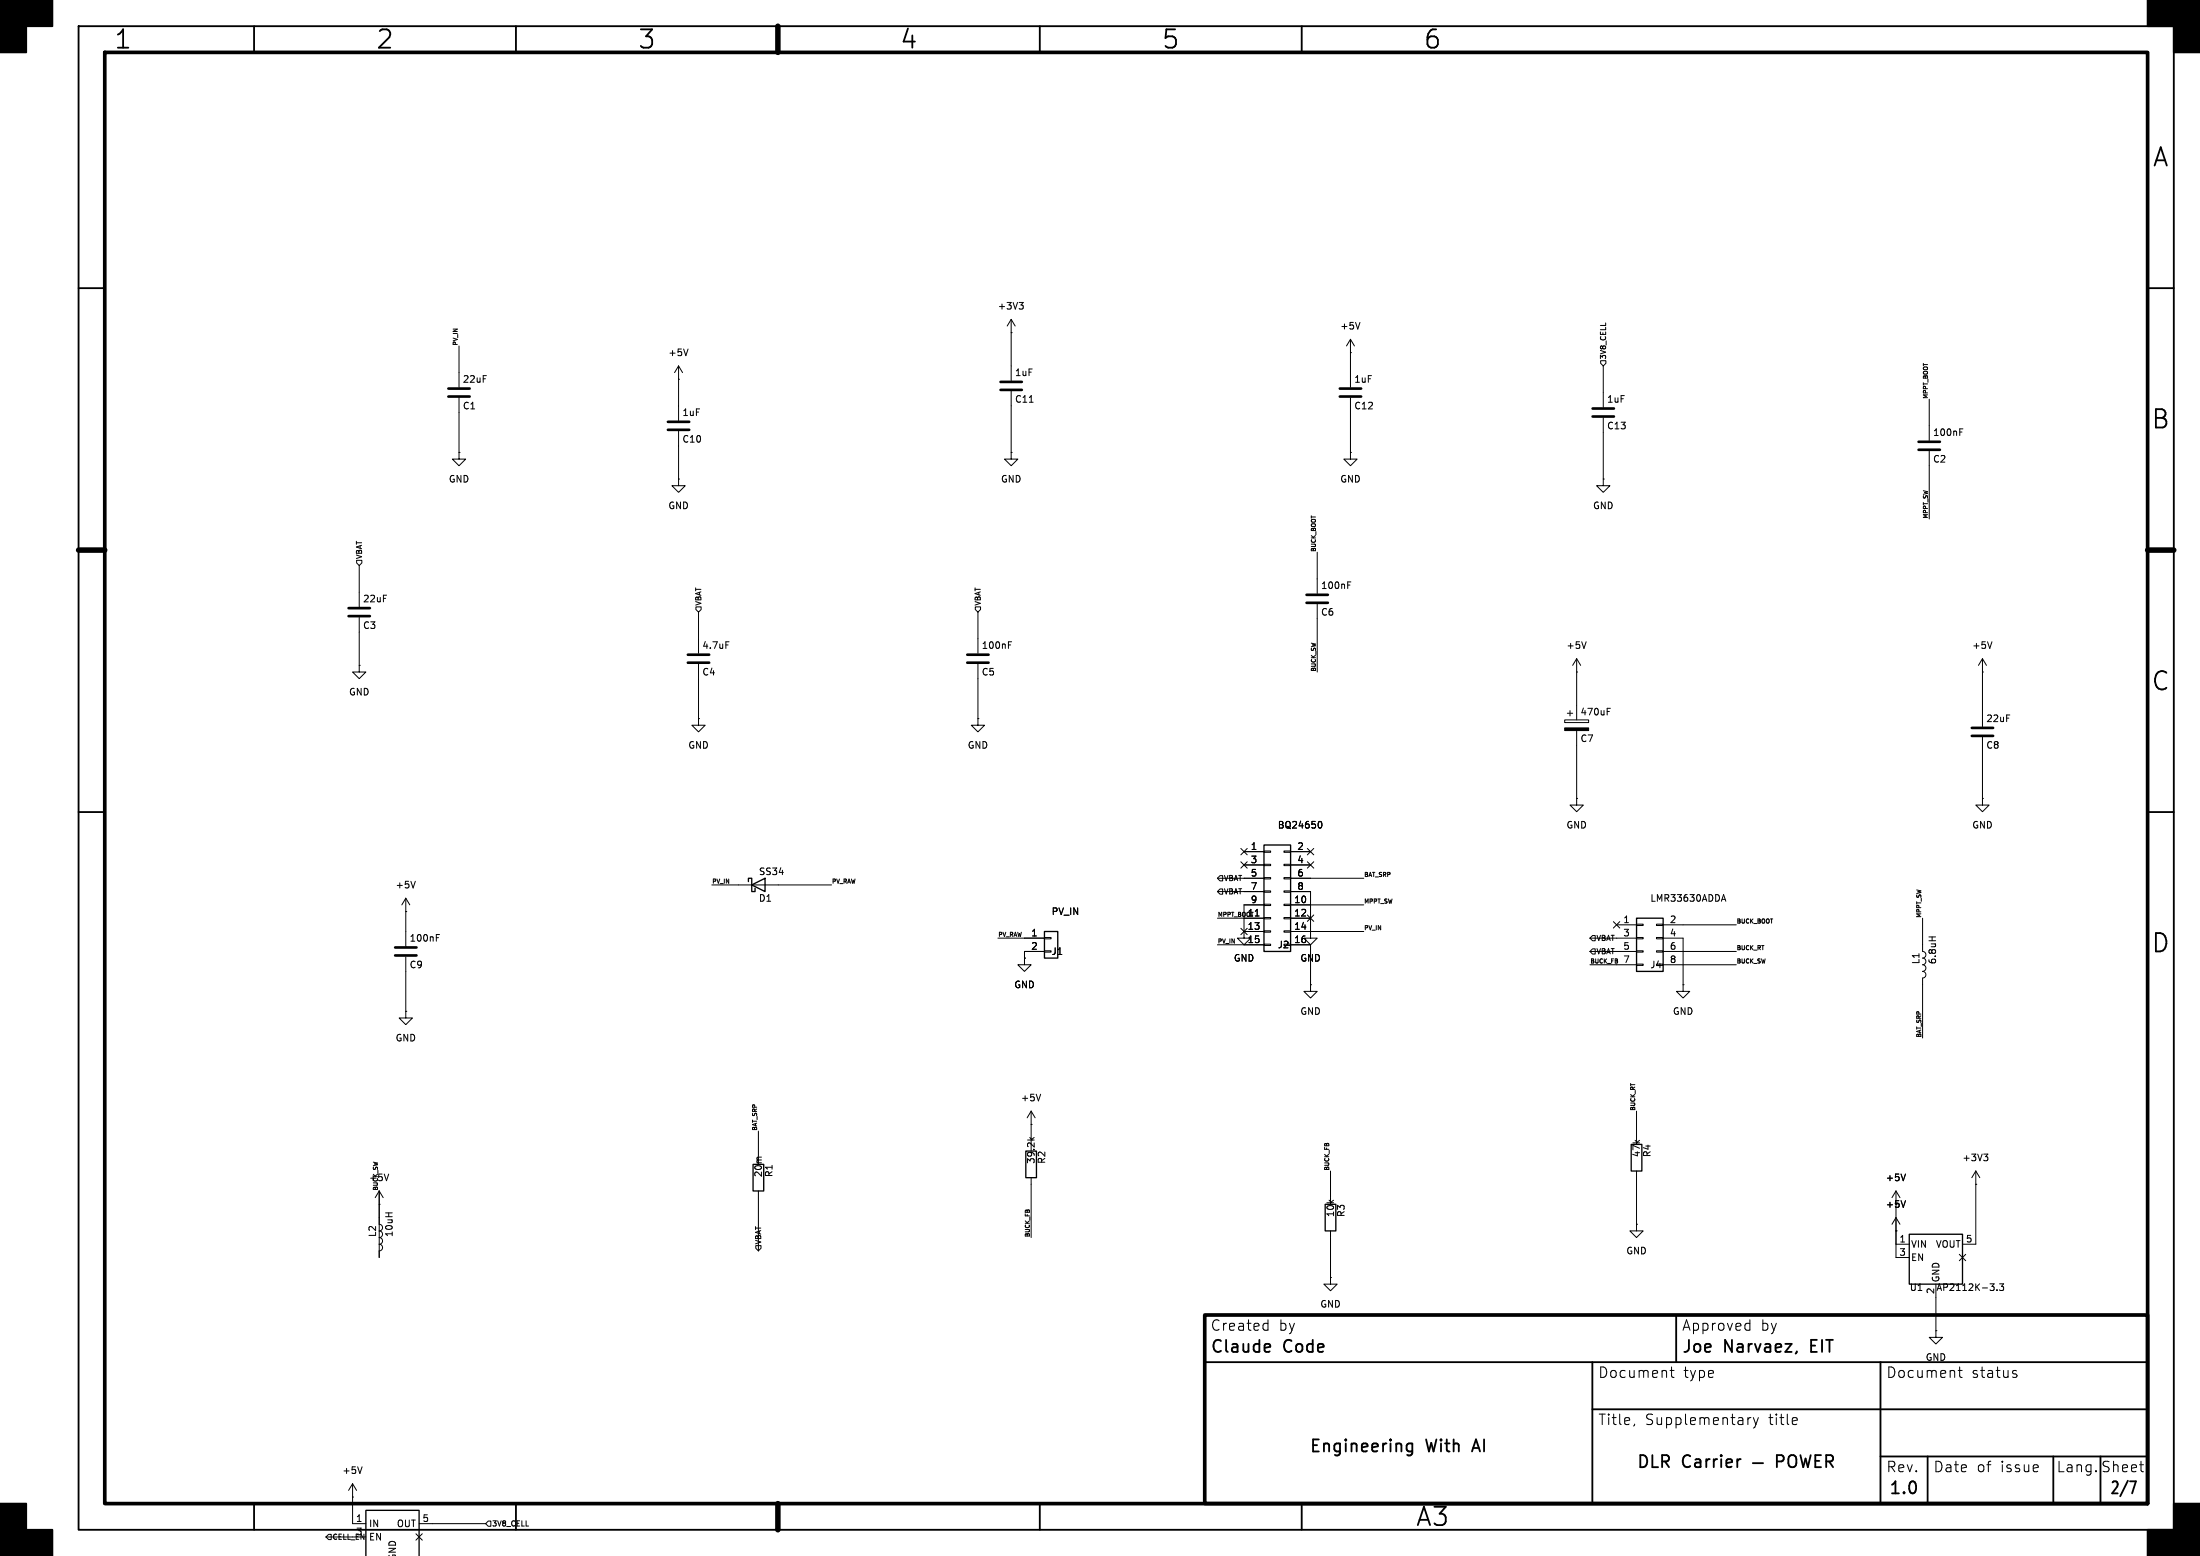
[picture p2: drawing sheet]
<svg xmlns="http://www.w3.org/2000/svg" width="420mm" height="297mm" viewBox="0 0 420 297" stroke-linecap="round" stroke-linejoin="round" font-family="sans-serif">
<g fill="none" stroke="#000" stroke-width=".35">
<path d="M15 5h400v287h-400zM48.5 5v5M98.5 5v5M148.5 5v5M198.5 5v5M248.5 5v5M15 55h5M410 55h5M15 105h5M410 105h5M15 155h5M410 155h5"/>
<path d="M241.7 256.5l.7 .1 .1 .5-1.1 .2M242.4 257.9l-.7 .1M320 251v9M343 257.9l-.2 .5M230 260h180M269.6 275.5v1.9a.62 .62 0 0 1-1 .3M269.6 275.6l-.6-.1-.5 .5v.6l.2 .3 .3 .1 .6-.1M304 269h106M304 260v27M332.3 278.5l-.4 .1M334.6 279.3h2M339.2 279h.9a.62 .62 0 0 0 .4-.6 .62 .62 0 0 0-.4-.7h-.9v2.3"/>
<path d="M341.5 278.1a.77 .77 0 0 1 .9-.4 .77 .77 0 0 1 .5 .8v.8a.77 .77 0 0 1-.7 .8 .77 .77 0 0 1-.8-.8zM343.7 277.7l.5 2.3 .5-1.6 .4 1.6 .6-2.3M346.5 278.8h.8M347.6 277.7h-1.1v2.3h1.1M348.6 279h.9a.62 .62 0 0 0 .5-.6 .62 .62 0 0 0-.5-.7h-.9v2.3M349.2 279l.7 1M359 278h51M359 260v27M368 278v9M392 278v9M401 278v9M48.5 287v5"/>
<path d="M98.5 287v5M148.5 287v5M198.5 287v5M248.5 287v5M406.6 282.7h1.2l-.8 2.3"/>
</g>
<path d="M20 10h390v277h-390zM230 251h180v36h-180z" fill="none" stroke="#000" stroke-width=".7"/>
<path d="M148.5 5v5M15 105h5M410 105h5M148.5 287v5" fill="none" stroke="#000" stroke-width="1.1"/>
<path d="M0 0h10v5h-5v5h-5zM410 0h10v10h-5v-5h-5zM0 287h5v5h5v5h-10zM415 287h5v10h-10v-5h5z" fill="#000" stroke="#000" stroke-width=".35"/>
<g fill="none" stroke="#000" stroke-width=".19">
<path d="M194.6 57.7h.7l-.4 .5M195.1 58.2l.2 .3v.3l-.2 .2M87.6 66v7.9M87.6 75.9v10.5M129.5 72.4h.1M129.5 69.9l-.7 1.2M129.5 69.9l.8 1.2M129.5 69.9v10.4M131.4 66.6l-.5 1.3M193 63.5h.1M193 61v11.6M193 74.7v11.7"/>
<path d="M193 61l-.7 1.2M193 61l.8 1.2M196.5 76.8h.7M257.8 67.3h.1M257.8 64.8l-.8 1.2M257.8 64.8l.8 1.2M257.8 64.8v9.1M257.8 75.9v10.5M259.6 61.5l-.4 1.3M305.6 68.8h1v.5l-.5 .6-.5-.6zM306.1 69.9v7.8M306.1 79.8v11.6"/>
<path d="M368.3 76.2v7.9M87.6 86.4v1.2h1.3l-1.3 1.3-1.2-1.3h1.2M87.6 86.4h.1M129.5 91.4v1.3h1.3l-1.3 1.3-1.2-1.3h1.2M129.5 91.4h.1M129.5 82.3v9.1M193 86.4v1.2h1.3l-1.3 1.3-1.2-1.3h1.2M193 86.4h.1M257.8 86.4v1.2h1.3l-1.3 1.3-1.3-1.3h1.3M257.8 86.4h.1M306.1 91.4v1.3h1.2l-1.2 1.3-1.3-1.3h1.3M306.1 91.4h.1"/>
<path d="M368.3 86.1v13M374.1 82.5h.4M374.1 81.9h.6M68.1 106.9h1v.5l-.5 .6-.5-.6zM68.6 108v7.8M68.6 117.9v9.1M132.8 115.8h1.1v.5l-.6 .5-.5-.5zM133.3 116.8v7.9M186.2 115.8h1v.5l-.5 .5-.5-.5zM186.7 116.8v7.9M251.5 105.4v7.9M251.5 115.3v13"/>
<path d="M257.3 111.7h.4M257.3 111.1h.6M68.6 127v1.3h1.2l-1.2 1.2-1.3-1.2h1.3M68.6 127h.1M133.3 137.2v1.2h1.3l-1.3 1.3-1.2-1.3h1.2M133.3 137.2h.1M133.3 126.7v10.5M138.6 122.5h.6M186.7 137.2v1.2h1.3l-1.3 1.3-1.3-1.3h1.3M186.7 137.2h.1M186.7 126.7v10.5M192.5 122.5h.6"/>
<path d="M192.5 123.1h.4M298.7 137.4h4.6v.5h-4.6zM299.2 136.1h1M299.7 135.6v1.1M301 128.3h.1M301 125.7v11.7M301 139.4v13M301 125.7l-.8 1.3M301 125.7l.8 1.3M302.8 122.5l-.4 1.3M306.8 135.8h.4M306.8 135.2h.6"/>
<path d="M378.5 128.3h.1M378.5 125.7v13M378.5 125.7l-.8 1.3M378.5 125.7l.7 1.3M380.3 122.5l-.4 1.3M251.8 156.9l.1-.1a.68 .68 0 0 1 .5 .6 .68 .68 0 0 1-.5 .7l-.1-.1M301 152.4v1.3h1.3l-1.3 1.2-1.3-1.2h1.3M301 152.4h.1M378.5 152.4v1.3h1.2l-1.2 1.2-1.3-1.2h1.3M378.5 152.4h.1M378.5 140.7v11.7M77.5 174h.1"/>
<path d="M77.5 171.5v9.1M77.5 171.5l-.8 1.2M77.5 171.5l.7 1.2M79.3 168.2l-.4 1.3M83.3 179h.4M83.3 178.4h.6M135.9 168.9h22.8M190.5 179.1h8.9M199.4 178.9h1.3v.3h-1.3zM232.4 167.6h8.9M232.4 170.2h8.9M232.4 175.3h8.9"/>
<path d="M232.9 167.1h.5v1h-.5l-.5-.5zM232.9 169.7h.5v1h-.5l-.5-.5zM236.9 177.2l1.2 1.2M236.9 164.5l1.2 1.2M236.9 162l1.2 1.2M237.5 177.8v1.3h1.3l-1.3 1.2-1.3-1.2h1.3M237.5 177.8h.1M237.5 162.6h3.8M237.5 165.1h3.8M237.5 177.8h3.8M238.1 177.2l-1.2 1.2M238.1 164.5l-1.2 1.2"/>
<path d="M238.1 162l-1.2 1.2M239.6 174.8h.8M241.3 162.4h1.3v.3h-1.3zM241.3 165h1.3v.2h-1.3zM241.3 167.5h1.3v.3h-1.3zM241.3 170.1h1.3v.2h-1.3zM241.3 172.6h1.3v.2h-1.3zM241.3 175.1h1.3v.3h-1.3zM241.3 177.7h1.3v.2h-1.3zM241.3 172.7h-3.8v5.1M245.1 162.4h1.3v.3h-1.3zM245.1 165h1.3v.2h-1.3z"/>
<path d="M245.1 167.5h1.3v.3h-1.3zM245.1 170.1h1.3v.2h-1.3zM245.1 172.6h1.3v.2h-1.3zM245.1 175.1h1.3v.3h-1.3zM245.1 177.7h1.3v.2h-1.3zM246.4 162.6h3.8M246.4 165.1h3.8M246.4 167.6h13.9M246.4 170.2h3.8v7.6M246.4 172.7h13.9M246.4 175.3h3.8M246.4 177.8h13.9"/>
<path d="M249.6 164.5l1.2 1.2M249.6 162l1.2 1.2M249.6 174.7l1.2 1.2M250.2 177.8v1.3h1.3l-1.3 1.2-1.3-1.2h1.3M250.2 177.8h.1M250.8 164.5l-1.2 1.2M250.8 162l-1.2 1.2M250.8 174.7l-1.2 1.2M303.5 179.1h8.9M304 178.6h.5v1h-.5l-.5-.5zM308 175.9l1.2 1.2M308.6 176.5h3.8"/>
<path d="M309.2 175.9l-1.2 1.2M312.4 176.4h1.3v.3h-1.3zM312.4 178.9h1.3v.3h-1.3zM316.2 176.4h1.3v.3h-1.3zM316.2 178.9h1.3v.3h-1.3zM317.5 179.1h3.8v8.9M317.5 176.5h14M328.7 171.7h.6M329 170.8l.5 1.2M367 175.3v6.3a.63 .63 0 0 1 .7 .6 .63 .63 0 0 1-.7 .7 .64 .64 0 0 1 .7 .6 .64 .64 0 0 1-.7 .6 .64 .64 0 0 1 .7 .7 .64 .64 0 0 1-.7 .6 .64 .64 0 0 1 .7 .6 .64 .64 0 0 1-.7 .7M368.2 178.8h1.3M368.8 178.8v.8"/>
<path d="M77.5 193v1.3h1.2l-1.2 1.3-1.3-1.3h1.3M77.5 193h.1M77.5 182.6v10.4M195.6 182.9v1.3h1.2l-1.2 1.2-1.3-1.2h1.3M195.6 182.9h.1M199.4 181.5h1.3v.2h-1.3zM199.4 181.6h-3.8v1.3M232.4 180.3h8.9M241.3 180.2h1.3v.3h-1.3zM245.1 180.2h1.3v.3h-1.3zM246.4 180.3h3.8v7.7M250.2 188v1.2h1.3l-1.3 1.3-1.3-1.3h1.3"/>
<path d="M250.2 188h.1M303.5 181.6l.5-.5h.5v1h-.5zM303.5 181.6h8.9M303.5 184.2h8.9M312.4 181.5h1.3v.2h-1.3zM312.4 184h1.3v.3h-1.3zM316.2 181.5h1.3v.2h-1.3zM316.2 184h1.3v.3h-1.3zM317.5 181.6h14M317.5 184.2h14M321.3 188v1.2h1.3l-1.3 1.3-1.3-1.3h1.3M321.3 188h.1"/>
<path d="M367 186.7v11.4M144.8 215.9v5.1M196.6 217.1l.5 .5M196.8 214.6h.1M196.8 212.1l-.7 1.3M196.8 212.1l.8 1.3M196.8 212.1v6.3M197.4 217.1l-.5 .4M198.7 208.9l-.5 1.2M312.4 212.1v6.3M72.4 229.9h.1M72.4 233.7a.64 .64 0 0 1 .6 .6 .64 .64 0 0 1-.6 .7 .64 .64 0 0 1 .6 .6 .64 .64 0 0 1-.6 .6 .64 .64 0 0 1 .6 .7 .64 .64 0 0 1-.6 .6 .64 .64 0 0 1 .6 .6 .64 .64 0 0 1-.6 .7"/>
<path d="M72.4 227.3l-.8 1.3M72.4 227.3l.8 1.3M72.4 227.3v12.7M74.2 224.1l-.4 1.3M144.3 237.8h1v.5l-.5 .5-.5-.5zM144.8 227.3v11.5M196.8 224.8v11.4M254 223.5v6.4M254 234.9v8.9M312.4 233.7v1.2h1.3l-1.3 1.3-1.3-1.3h1.3M312.4 233.7h.1M312.4 223.5v10.2"/>
<path d="M361.2 233.7l.7-1.3 .8 1.3M361.9 234.9h.1M361.9 237.5h2.6M361.9 227.3v12.7h2.6M361.9 227.3l-.7 1.3M361.9 227.3l.8 1.3M363.8 229.2l-.5 1.2M363.8 224.1l-.5 1.3M374 239.4l1.3 1.2M375.3 239.4l-1.3 1.2M377.2 226.1h.1M377.2 223.5v14h-2.6"/>
<path d="M377.2 223.5l-.8 1.3M377.2 223.5l.8 1.3M378.7 220.3h.8l-.4 .5M379.2 220.8l.3 .2v.3l-.3 .3M241.5 252.6l.6 .1M242.1 251.9v2M242.1 253.8l-.6 .1M254 243.8v1.3h1.3l-1.3 1.3-1.3-1.3h1.3M254 243.8h.1M333.5 252.6l.6 .1M334.1 253.8l-.6 .1M334.1 251.9v2"/>
<path d="M369.6 254v1.3h1.2l-1.2 1.2-1.3-1.2h1.3M369.6 254h.1M369.6 245.1v8.9M379.9 245.1h.8l-.4 .4M380.6 245.7v.5M381.2 246.2v.1M381.7 245.1h.8l-.4 .4 .3 .2v.5l-.1 .1-.6-.1M69.1 280l-.4 1.2M312.1 271.8l-.2 .4M318.8 261.6h.8M319.1 260.9v1.7l.1 .2 .4 .1M333.7 270.6v1.3"/>
<path d="M334.3 270.6l-.4 .1-.2 .3M334.7 270.6l.5 1.3M335.2 271.9l-.2 .5-.3 .2M335.7 270.6l-.5 1.3M342.8 270.6l.2 .1 .1 .4-.9 .2M343 271.8l-.2 .1M373.8 261.6h.8M374.1 260.9v1.7l.1 .2 .4 .1M384.5 261.6l.5 .1M384.5 262.3h.5l.1 .3-.3 .3h-.4M408.4 279.6h.8M62.2 293.4h7.6"/>
<path d="M62.7 292.9h.5v1h-.5l-.5-.5zM67.3 285.7h.1M67.3 283.2l-.8 1.3M67.3 283.2l.8 1.3M67.3 283.2v7.6h2.5M79.4 292.8l1.2 1.2M80 290.8h12.7M80.6 292.8l-1.2 1.2M92.7 290.8l.5-.5h.5v1h-.5zM400.1 280.7v.2M409 280.9h.2"/>
</g>
<path d="M298.7 138.9h4.6v.5h-4.6z" fill="#000" stroke="#000" stroke-width=".19"/>
<path d="M142.9 168.3v-.7h.6v2.6h.6v-.7M143.5 168.9l2.5-1.3v2.6zM199.4 177.8h2.5v5.1h-2.5zM241.3 161.3h5.1v20.3h-5.1zM312.4 175.3h5.1v10.1h-5.1zM195.8 219.7h2.1v5.1h-2.1zM311.4 218.4h2v5.1h-2zM143.8 222.2h2v5.1h-2zM253 229.9h2v5h-2zM364.5 235.6h10.1v9.5h-10.1zM69.8 297.1v-8.8h10.2v8.8" fill="none" stroke="#000" stroke-width=".25"/>
<g fill="none" stroke="#000" stroke-width=".51">
<path d="M85.6 74.2h4.1M85.6 75.7h4.1M191 72.9h4.1M191 74.4h4.1M255.8 74.2h4M255.8 75.7h4M304 78h4.1M304 79.5h4.1M127.5 80.5h4.1M127.5 82h4.1M366.3 84.3h4M366.3 85.9h4"/>
<path d="M66.5 116.1h4.1M66.5 117.6h4.1M249.4 113.5h4.1M249.4 115.1h4.1M131.3 125h4.1M131.3 126.5h4.1M184.7 125h4M184.7 126.5h4M376.4 138.9h4.1M376.4 140.5h4.1M75.4 180.8h4.1M75.4 182.4h4.1"/>
</g>
<g font-size="4.9">
<text x="21.7" y="9.8">1</text>
<text x="71.7" y="9.8">2</text>
<text x="121.7" y="9.8">3</text>
<text x="171.7" y="9.8">4</text>
<text x="221.7" y="9.8">5</text>
<text x="271.7" y="9.8">6</text>
<text x="410.8" y="32.3">A</text>
<text x="410.6" y="82.3">B</text>
<text x="410.6" y="132.3">C</text>
<text x="410.6" y="182.3">D</text>
<text x="270.2" y="291.8">A3</text>
</g>
<g font-size="3.2">
<text x="231" y="258.7">Claude</text>
<text x="245.1" y="258.7">Code</text>
<text x="321" y="258.7">Joe</text>
<text x="329.1" y="258.7">Narvaez,</text>
<text x="346.2" y="258.7">EIT</text>
<text x="249.8" y="277.7">Engineering</text>
<text x="272.2" y="277.7">With</text>
<text x="281.7" y="277.7">AI</text>
<text x="312.3" y="280.7">DLR</text>
<text x="321.1" y="280.7">Carrier</text>
<text x="360.5" y="285.7">1.0</text>
<text x="402.6" y="285.7">2/7</text>
</g>
<g font-size="2.8">
<text x="231" y="254.3">Created</text>
<text x="244.1" y="254.3">by</text>
<text x="321" y="254.3">Approved</text>
<text x="336.1" y="254.3">by</text>
<text x="305" y="263.3">Document</text>
<text x="321.3" y="263.3">type</text>
<text x="360" y="263.3">Document</text>
<text x="376.3" y="263.3">status</text>
<text x="305" y="272.3">Title,</text>
<text x="314" y="272.3">Supplementary</text>
<text x="337.7" y="272.3">title</text>
<text x="360" y="281.3">Rev.</text>
<text x="369" y="281.3">Date</text>
<text x="377.3" y="281.3">of</text>
<text x="381.9" y="281.3">issue</text>
<text x="392.5" y="281.3">Lang.</text>
<text x="401" y="281.3">Sheet</text>
</g>
<g font-size="1.8">
<text x="190.4" y="59.3">+3V3</text>
<text x="255.8" y="63.1">+5V</text>
<text x="127.5" y="68.2">+5V</text>
<text x="193.7" y="72">1uF</text>
<text x="88.3" y="73.3">22uF</text>
<text x="193.7" y="77.1">C11</text>
<text x="258.5" y="73.3">1uF</text>
<text x="306.7" y="77.1">1uF</text>
<text x="88.3" y="78.3">C1</text>
<text x="130.2" y="79.6">1uF</text>
<text x="258.5" y="78.3">C12</text>
<text x="306.7" y="82.1">C13</text>
<text x="368.9" y="83.4">100nF</text>
<text x="130.2" y="84.7">C10</text>
<text x="368.9" y="88.5">C2</text>
<text x="85.6" y="92.3">GND</text>
<text x="191" y="92.3">GND</text>
<text x="255.8" y="92.3">GND</text>
<text x="127.5" y="97.4">GND</text>
<text x="304" y="97.4">GND</text>
<text x="252.1" y="112.6">100nF</text>
<text x="69.2" y="115.2">22uF</text>
<text x="252.1" y="117.7">C6</text>
<text x="69.2" y="120.2">C3</text>
<text x="134" y="124.1">4.7uF</text>
<text x="187.3" y="124.1">100nF</text>
<text x="299" y="124.1">+5V</text>
<text x="376.4" y="124.1">+5V</text>
<text x="134" y="129.1">C4</text>
<text x="187.3" y="129.1">C5</text>
<text x="66.5" y="132.9">GND</text>
<text x="301.6" y="136.8">470uF</text>
<text x="131.3" y="143.1">GND</text>
<text x="184.7" y="143.1">GND</text>
<text x="301.6" y="141.8">C7</text>
<text x="379.1" y="143.1">C8</text>
<text x="379.1" y="138">22uF</text>
<text x="243.8" y="158.3">BQ24650</text>
<text x="299" y="158.3">GND</text>
<text x="376.4" y="158.3">GND</text>
<text x="144.8" y="167.2">SS34</text>
<text x="238.7" y="162.3">1</text>
<text x="238.7" y="164.8">3</text>
<text x="238.7" y="167.4">5</text>
<text x="247.6" y="162.3">2</text>
<text x="247.6" y="164.8">4</text>
<text x="247.6" y="167.4">6</text>
<text x="75.4" y="169.8">+5V</text>
<text x="144.8" y="172.3">D1</text>
<text x="238.7" y="169.9">7</text>
<text x="238.7" y="172.5">9</text>
<text x="247" y="172.5">10</text>
<text x="247.6" y="169.9">8</text>
<text x="315" y="172.3">LMR33630ADDA</text>
<text x="78.1" y="179.9">100nF</text>
<text x="196.8" y="178.8">1</text>
<text x="200.7" y="174.9">PV_IN</text>
<text x="238.1" y="175">11</text>
<text x="238.1" y="177.5">13</text>
<text x="247" y="175">12</text>
<text x="247" y="177.5">14</text>
<text x="309.8" y="176.3">1</text>
<text x="309.8" y="178.8">3</text>
<text x="318.7" y="176.3">2</text>
<text x="318.7" y="178.8">4</text>
<text x="78.1" y="185">C9</text>
<text x="196.8" y="181.4">2</text>
<text x="200.7" y="182.5">J1</text>
<text x="235.5" y="183.7">GND</text>
<text x="238.1" y="180.1">15</text>
<text x="243.8" y="181.2">J2</text>
<text x="247" y="180.1">16</text>
<text x="248.2" y="183.7">GND</text>
<text x="309.8" y="181.4">5</text>
<text x="309.8" y="183.9">7</text>
<text x="315" y="185">J4</text>
<text x="318.7" y="181.4">6</text>
<text x="318.7" y="183.9">8</text>
<text x="366.6" y="184.1" transform="rotate(-90 366.6 184.1)">L1</text>
<text x="369.8" y="184.1" transform="rotate(-90 369.8 184.1)">6.8uH</text>
<text x="193.5" y="188.8">GND</text>
<text x="248.2" y="193.9">GND</text>
<text x="319.3" y="193.9">GND</text>
<text x="75.4" y="199">GND</text>
<text x="194.8" y="210.4">+5V</text>
<text x="313.3" y="221" transform="rotate(-90 313.3 221)">47k</text>
<text x="315.3" y="221" transform="rotate(-90 315.3 221)">R4</text>
<text x="374.5" y="221.8">+3V3</text>
<text x="70.4" y="225.7">+5V</text>
<text x="145.6" y="224.8" transform="rotate(-90 145.6 224.8)">20m</text>
<text x="147.7" y="224.8" transform="rotate(-90 147.7 224.8)">R1</text>
<text x="197.7" y="222.2" transform="rotate(-90 197.7 222.2)">39.2k</text>
<text x="199.7" y="222.2" transform="rotate(-90 199.7 222.2)">R2</text>
<text x="359.9" y="225.7">+5V</text>
<text x="254.9" y="232.4" transform="rotate(-90 254.9 232.4)">10k</text>
<text x="256.9" y="232.4" transform="rotate(-90 256.9 232.4)">R3</text>
<text x="359.9" y="230.7">+5V</text>
<text x="72" y="236.2" transform="rotate(-90 72 236.2)">L2</text>
<text x="75.2" y="236.2" transform="rotate(-90 75.2 236.2)">10uH</text>
<text x="310.4" y="239.6">GND</text>
<text x="362.5" y="237.2">1</text>
<text x="362.5" y="239.8">3</text>
<text x="364.7" y="238.4">VIN</text>
<text x="369.5" y="238.4">VOUT</text>
<text x="375.2" y="237.2">5</text>
<text x="364.7" y="240.9">EN</text>
<text x="370.4" y="244.9" transform="rotate(-90 370.4 244.9)">GND</text>
<text x="252" y="249.8">GND</text>
<text x="364.5" y="246.6">U1</text>
<text x="369.3" y="247.1" transform="rotate(-90 369.3 247.1)">2</text>
<text x="369.6" y="246.6">AP2112K-3.3</text>
<text x="367.5" y="259.9">GND</text>
<text x="65.3" y="281.5">+5V</text>
<text x="67.9" y="290.6">1</text>
<text x="67.9" y="293.1">3</text>
<text x="70.4" y="291.7">IN</text>
<text x="75.7" y="291.7">OUT</text>
<text x="80.6" y="290.6">5</text>
<text x="70.4" y="294.2">EN</text>
<text x="75.8" y="297.9" transform="rotate(-90 75.8 297.9)">GND</text>
</g>
<g font-size="1.4">
<text x="306.8" y="68.7" transform="rotate(-90 306.8 68.7)">3V8_CELL</text>
<text x="69.3" y="106.8" transform="rotate(-90 69.3 106.8)">VBAT</text>
<text x="134.1" y="115.7" transform="rotate(-90 134.1 115.7)">VBAT</text>
<text x="187.4" y="115.7" transform="rotate(-90 187.4 115.7)">VBAT</text>
<text x="233.6" y="168.4">VBAT</text>
<text x="233.6" y="170.9">VBAT</text>
<text x="304.7" y="179.8">VBAT</text>
<text x="304.7" y="182.3">VBAT</text>
<text x="145.5" y="237.6" transform="rotate(-90 145.5 237.6)">VBAT</text>
<text x="93.9" y="291.6">3V8_CELL</text>
<text x="63.4" y="294.1">CELL_EN</text>
</g>
<g font-size="1.1">
<text x="87.4" y="66" transform="rotate(-90 87.4 66)">PV_IN</text>
<text x="368.1" y="76.2" transform="rotate(-90 368.1 76.2)">MPPT_BOOT</text>
<text x="368.1" y="99.1" transform="rotate(-90 368.1 99.1)">MPPT_SW</text>
<text x="251.2" y="105.4" transform="rotate(-90 251.2 105.4)">BUCK_BOOT</text>
<text x="251.2" y="128.3" transform="rotate(-90 251.2 128.3)">BUCK_SW</text>
<text x="260.3" y="167.4">BAT_SRP</text>
<text x="135.9" y="168.7">PV_IN</text>
<text x="158.7" y="168.7">PV_RAW</text>
<text x="260.3" y="172.5">MPPT_SW</text>
<text x="190.5" y="178.9">PV_RAW</text>
<text x="232.4" y="175">MPPT_BOOT</text>
<text x="260.3" y="177.6">PV_IN</text>
<text x="331.5" y="176.3">BUCK_BOOT</text>
<text x="366.8" y="175.3" transform="rotate(-90 366.8 175.3)">MPPT_SW</text>
<text x="232.4" y="180.1">PV_IN</text>
<text x="303.5" y="183.9">BUCK_FB</text>
<text x="331.5" y="181.4">BUCK_RT</text>
<text x="331.5" y="183.9">BUCK_SW</text>
<text x="366.8" y="198.1" transform="rotate(-90 366.8 198.1)">BAT_SRP</text>
<text x="144.6" y="215.9" transform="rotate(-90 144.6 215.9)">BAT_SRP</text>
<text x="312.2" y="212.1" transform="rotate(-90 312.2 212.1)">BUCK_RT</text>
<text x="72.2" y="227.3" transform="rotate(-90 72.2 227.3)">BUCK_SW</text>
<text x="253.8" y="223.5" transform="rotate(-90 253.8 223.5)">BUCK_FB</text>
<text x="196.6" y="236.2" transform="rotate(-90 196.6 236.2)">BUCK_FB</text>
</g>
</svg>
